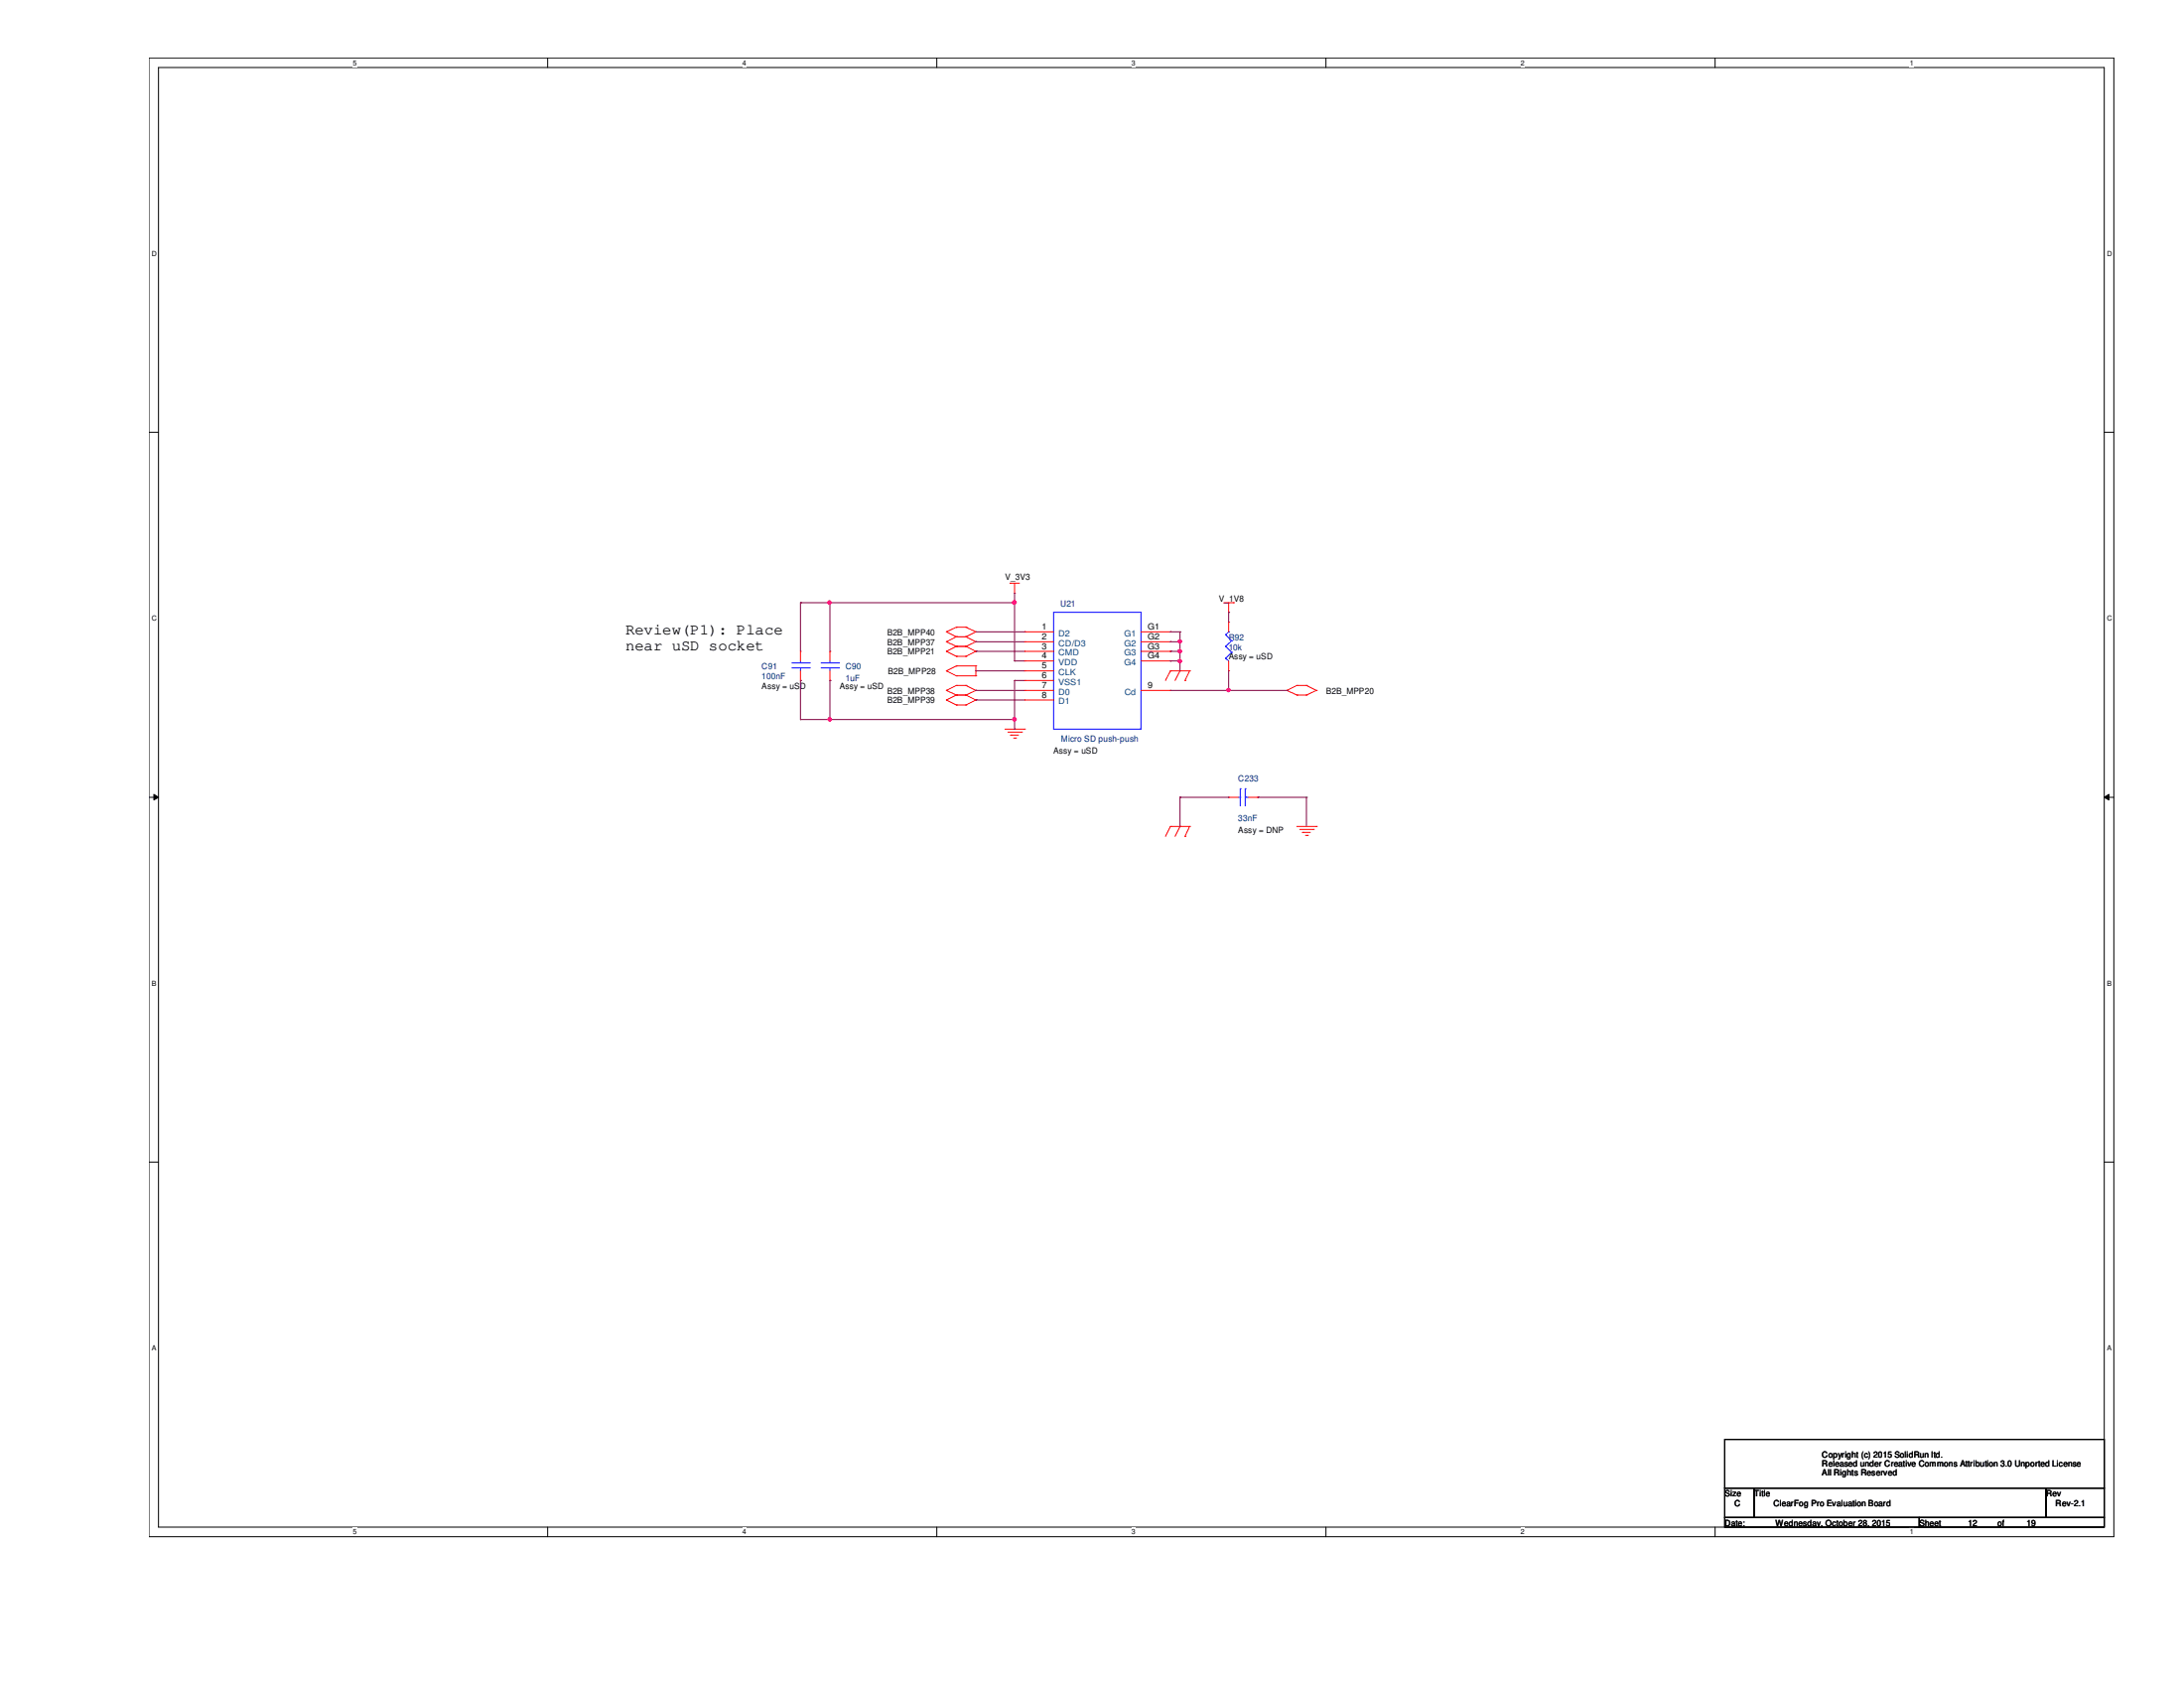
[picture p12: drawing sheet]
<svg xmlns="http://www.w3.org/2000/svg" width="279mm" height="216mm" viewBox="0 0 279 216" stroke-linecap="round" stroke-linejoin="round" font-family="sans-serif">
<path d="M19.1 7.4h251.3v189.2h-251.3zM20.3 8.6h248.9v186.7h-248.9z" fill="none" stroke="#000" stroke-width=".13"/>
<g fill="#fff">
<path d="M45.2 7.5h.5v1.1h-.5z"/>
<path d="M45.2 195.5h.5v1h-.5z"/>
</g>
<path d="M70.1 7.4v1.2M70.1 195.3v1.3" fill="none" stroke="#000" stroke-width=".13"/>
<g fill="#fff">
<path d="M95 7.5h.5v1.1h-.5z"/>
<path d="M95 195.5h.5v1h-.5z"/>
</g>
<path d="M119.8 7.4v1.2M119.8 195.3v1.3" fill="none" stroke="#000" stroke-width=".13"/>
<g fill="#fff">
<path d="M144.7 7.5h.5v1.1h-.5z"/>
<path d="M144.7 195.5h.5v1h-.5z"/>
</g>
<path d="M169.6 7.4v1.2M169.6 195.3v1.3" fill="none" stroke="#000" stroke-width=".13"/>
<g fill="#fff">
<path d="M194.5 7.5h.5v1.1h-.5z"/>
<path d="M194.5 195.5h.5v1h-.5z"/>
</g>
<path d="M219.4 7.4v1.2M219.4 195.3v1.3" fill="none" stroke="#000" stroke-width=".13"/>
<g fill="#fff">
<path d="M244.3 7.5h.5v1.1h-.5z"/>
<path d="M244.3 195.5h.5v1h-.5z"/>
<path d="M19.4 32h.6v1h-.6z"/>
<path d="M269.5 32h.7v1h-.7z"/>
<path d="M19.4 78.6h.6v1h-.6z"/>
<path d="M269.5 78.6h.7v1h-.7z"/>
</g>
<path d="M19.1 55.3h1.2M269.2 55.3h1.2" fill="none" stroke="#000" stroke-width=".13"/>
<g fill="#fff">
<path d="M19.4 125.3h.6v1h-.6z"/>
<path d="M269.5 125.3h.6v1h-.6z"/>
</g>
<path d="M19.1 102h1.2M19.7 101.6l.6 .4-.6 .3zM269.2 102l.6-.4v.7zM269.2 102h1.2" fill="none" stroke="#000" stroke-width=".13"/>
<path d="M19.7 101.6l.6 .4-.6 .3zM269.2 102l.6-.4v.7z" fill="#000"/>
<g fill="#fff">
<path d="M19.4 172h.5v1h-.5z"/>
<path d="M269.5 172h.6v1h-.6z"/>
</g>
<path d="M19.1 148.6h1.2M269.2 148.6h1.2M220.6 190.3h3.8v3.8h-3.8zM220.6 194.1h24.9v1.2h-24.9zM220.6 184.1h48.6v6.2h-48.6zM224.4 190.3h37.3v3.8h-37.3zM245.5 194.1h23.7v1.2h-23.7zM261.7 190.3h7.5v3.8h-7.5z" fill="none" stroke="#000" stroke-width=".13"/>
<g fill="none" stroke="#f00" stroke-width=".13">
<path d="M129.2 74.6h.1M129.2 74.6h1.2M129.8 75.9h.1M129.8 74.6v1.3M156.5 77.1h1.3M157.2 78.3h.1M157.2 79.6h.1M157.2 77.1v1.2M157.2 79.6v1.2M157.8 77.1h.1M102.4 83.3h.1M102.4 87h.1"/>
<path d="M102.4 83.3v1.2M102.4 85.8v1.2M106.2 83.3h.1M106.2 87h.1M106.2 83.3v1.2M106.2 85.8v1.2M121.1 88.3h.1M121.1 89.5h.1M121.1 80.8h.1M121.1 82.1h.1M121.1 83.3h.1M121.1 85.8h.1"/>
<path d="M121.1 88.3l1.2 .6M121.1 89.5l1.2 .7M121.1 80.8l1.2 .6M121.1 82.1l1.2 .6M121.1 83.3l1.2 .6M121.1 85.8l1.2 .6M122.3 87.7h.1M122.3 88.9h.1M122.3 90.2h.1M122.3 80.2h.1M122.3 81.4h.1M122.3 82.7h.1"/>
<path d="M122.3 83.9h.1M122.3 86.4h.1M122.3 85.2h.1M122.3 87.7h1.3M122.3 87.7l-1.2 .6M122.3 88.9h1.3M122.3 88.9l-1.2 .6M122.3 90.2h1.3M122.3 80.2h1.3M122.3 80.2l-1.2 .6M122.3 81.4h1.3M122.3 81.4l-1.2 .7"/>
<path d="M122.3 82.7h1.3M122.3 82.7l-1.2 .6M122.3 83.9h1.3M122.3 86.4h2.5M122.3 85.2l-1.2 .6M122.3 85.2h2.5M123.6 87.7h.1M123.6 88.9h.1M123.6 90.2h.1M123.6 80.2h.1M123.6 81.4h.1M123.6 82.7h.1"/>
<path d="M123.6 83.9h.1M123.6 87.7l1.2 .6M123.6 88.9l1.2 .6M123.6 80.2l1.2 .6M123.6 81.4l1.2 .7M123.6 82.7l1.2 .6M124.8 88.3h.1M124.8 89.5h.1M124.8 80.8h.1M124.8 82.1h.1M124.8 83.3h.1M124.8 85.2h.1"/>
<path d="M124.8 86.4h.1M124.8 88.3l-1.2 .6M124.8 89.5l-1.2 .7M124.8 80.8l-1.2 .6M124.8 82.1l-1.2 .6M124.8 83.3l-1.2 .6M124.8 85.2v1.2M128.6 93.3h2.5M128.9 93.6h1.8M129.3 94h.1M129.3 94h1M129.7 94.4h.2"/>
<path d="M129.9 94.4h.1M130.7 93.6h.1M131.1 93.3h.1M131.1 80.8h.1M131.1 82.1h.1M131.1 87h.1M131.1 84.5h.1M131.1 85.8h.1M131.1 88.3h.1M131.1 89.5h.1M131.1 83.3h.1M131.1 85.8h3.7"/>
<path d="M131.1 80.8h3.7M131.1 82.1h3.7M131.1 87h3.7M131.1 84.5h3.7M131.1 88.3h3.7M131.1 89.5h3.7M131.1 83.3h3.7M146 80.8h3.7M146 82.1h3.7M146 84.5h3.7M146 88.3h3.7M146 83.3h3.7"/>
<path d="M149.7 85.8h.1M149.7 80.8h.1M149.7 82.1h.1M149.7 83.3h.1M149.7 84.5h.1M149.7 88.3h.1M149.7 85.8l-.6 1.2M149.7 85.8h2.5M151 85.8h.1M151 85.8l-.7 1.2M151.6 87h.1M152.2 85.8h.1"/>
<path d="M152.2 85.8l-.6 1.2M157.2 85.8h.1M157.2 84.5v1.3M164.6 88.3h.1M164.6 88.3l1.3 .6M165.9 87.7h.1M165.9 88.9h.1M165.9 87.7h1.2M165.9 88.9h1.2M165.9 87.7l-1.3 .6M167.1 87.7h.1M167.1 88.9h.1"/>
<path d="M167.1 87.7l1.3 .6M168.4 88.3h.1M168.4 88.3l-1.3 .6M149.7 105.7h.1M149.7 105.7l-.6 1.3M149.7 105.7h2.5M151 105.7h.1M151 105.7l-.7 1.3M151.6 107h.1M152.2 105.7h.1M152.2 105.7l-.6 1.3M157.2 102h.1"/>
<path d="M157.2 102h1.2M159.7 102h1.2M160.9 102h.1M165.9 105.7h2.5M166.3 106.1h1.7M166.6 106.5h.1M166.6 106.5h1M167 106.8h.3M167.3 106.8h.1M168 106.1h.1M168.4 105.7h.1"/>
</g>
<g fill="none" stroke="#00f" stroke-width=".13">
<path d="M134.8 78.3h11.2v15h-11.2zM101.3 85.4h2.2M101.3 84.8h2.2M102.4 84.8h.1M102.4 85.4h.1M102.4 84.5v.3M102.4 85.4v.4M103.5 85.4h.1M103.5 84.8h.1M105 85.4h2.3M105 84.8h2.3M106.2 84.8h.1"/>
<path d="M106.2 85.4h.1M106.2 84.5v.3M106.2 85.4v.4M107.3 85.4h.1M107.3 84.8h.1M156.8 84.2h.1M156.8 82.7h.1M156.8 81.2h.1M156.8 84.2l.4 .3M156.8 82.7l.8 .7M156.8 81.2l.8 .8M157.2 80.8h.1"/>
<path d="M157.2 80.8l-.4 .4M157.6 83.4h.1M157.6 82h.1M157.6 83.4l-.8 .8M157.6 82l-.8 .7M158.4 102h.3M158.7 102h.1M158.7 100.9h.1M158.7 100.9v2.2M159.3 100.9h.1M159.3 102h.1M159.3 102h.4"/>
<path d="M159.3 100.9v2.2"/>
</g>
<path d="M129.8 77.1h.1M129.8 75.9v1.2M149.7 83.3h.1M149.7 83.3h1.3M151 83.3h.1M151 83.3v1.2" fill="none" stroke="#7f003f" stroke-width=".13"/>
<path d="M150.8 83.1h.3l.1 .2-.1 .1-.2 .1-.1-.1z" fill-rule="evenodd" fill="#f0f"/>
<path d="M150.8 83.1h.3l.1 .2-.1 .1-.2 .1-.1-.1z" fill="none" stroke="#f0f" stroke-width=".13"/>
<path d="M151 82.1h.1M151 82.1v1.2" fill="none" stroke="#7f003f" stroke-width=".13"/>
<path d="M150.8 81.9h.3l.1 .1-.1 .2-.2 .1-.1-.1z" fill-rule="evenodd" fill="#f0f"/>
<path d="M150.8 81.9h.3l.1 .1-.1 .2-.2 .1-.1-.1z" fill="none" stroke="#f0f" stroke-width=".13"/>
<path d="M149.7 88.3h7.5M151 84.5h.1M151 84.5v1.3M157.2 88.3h.1" fill="none" stroke="#7f003f" stroke-width=".13"/>
<path d="M150.8 84.4h.3l.1 .1-.1 .2-.2 .1-.1-.1z" fill-rule="evenodd" fill="#f0f"/>
<path d="M150.8 84.4h.3l.1 .1-.1 .2-.2 .1-.1-.1z" fill="none" stroke="#f0f" stroke-width=".13"/>
<g fill="none" stroke="#7f003f" stroke-width=".13">
<path d="M157.2 78.3h.1M157.2 78.3v1.3M124.8 82.1h.1M124.8 83.3h.1M124.8 85.8h.1M124.8 88.3h.1M124.8 89.5h.1M124.8 80.8h6.3M124.8 82.1h6.3M124.8 83.3h6.3M124.8 85.8h6.3M124.8 88.3h6.3"/>
<path d="M124.8 89.5h6.3M129.8 84.5h.1M129.8 87h.1M129.8 92h.1M129.8 84.5h1.3M129.8 87h1.3M129.8 87v5M131.1 80.8h.1M149.7 80.8h.1M149.7 82.1h.1M149.7 84.5h.1M149.7 80.8h1.3"/>
<path d="M149.7 84.5h1.3M151 80.8h.1M151 80.8v1.3h-1.3M157.2 88.3h.1M157.2 88.3h7.4M157.2 85.8v2.5M164.6 88.3h.1"/>
</g>
<path d="M157 88.1h.3l.1 .2-.1 .1-.2 .1-.1-.1z" fill-rule="evenodd" fill="#f0f"/>
<path d="M157 88.1h.3l.1 .2-.1 .1-.2 .1-.1-.1z" fill="none" stroke="#f0f" stroke-width=".13"/>
<path d="M102.4 77.1h.1M102.4 77.1v6.2M102.4 77.1h3.8M129.8 77.1v7.4M102.4 87h.1M102.4 92h.1M102.4 87v5M102.4 92h3.8M129.8 93.3h.1M129.8 84.5h.1M129.8 92v1.3" fill="none" stroke="#7f003f" stroke-width=".13"/>
<path d="M129.6 76.9h.3l.1 .1-.1 .2-.1 .1-.2-.1z" fill-rule="evenodd" fill="#f0f"/>
<path d="M129.6 76.9h.3l.1 .1-.1 .2-.1 .1-.2-.1z" fill="none" stroke="#f0f" stroke-width=".13"/>
<path d="M106.2 87h.1M106.2 92h.1M106.2 87v5M106.2 92h23.6" fill="none" stroke="#7f003f" stroke-width=".13"/>
<path d="M129.6 91.8h.3l.1 .2-.1 .2h-.1h-.2z" fill-rule="evenodd" fill="#f0f"/>
<path d="M129.6 91.8h.3l.1 .2-.1 .2h-.1h-.2z" fill="none" stroke="#f0f" stroke-width=".13"/>
<path d="M106 91.8h.3v.2v.2h-.2h-.1z" fill-rule="evenodd" fill="#f0f"/>
<path d="M106 91.8h.3v.2v.2h-.2h-.1z" fill="none" stroke="#f0f" stroke-width=".13"/>
<path d="M106.2 77.1h.1M106.2 77.1v6.2" fill="none" stroke="#7f003f" stroke-width=".13"/>
<path d="M106 76.9h.3v.1v.2l-.2 .1-.1-.1z" fill-rule="evenodd" fill="#f0f"/>
<path d="M106 76.9h.3v.1v.2l-.2 .1-.1-.1z" fill="none" stroke="#f0f" stroke-width=".13"/>
<path d="M106.2 77.1h.1M106.2 77.1h23.6M151 102h.1M151 102h6.2M151 102v3.7M160.9 102h.1M160.9 102h6.2M167.1 102h.1M167.1 102v3.7" fill="none" stroke="#7f003f" stroke-width=".13"/>
<path d="M150.8 83.1h.3l.1 .2-.1 .1-.2 .1-.1-.1z" fill-rule="evenodd" fill="#f0f"/>
<path d="M150.8 83.1h.3l.1 .2-.1 .1-.2 .1-.1-.1z" fill="none" stroke="#f0f" stroke-width=".13"/>
<path d="M150.8 81.9h.3l.1 .1-.1 .2-.2 .1-.1-.1z" fill-rule="evenodd" fill="#f0f"/>
<path d="M150.8 81.9h.3l.1 .1-.1 .2-.2 .1-.1-.1z" fill="none" stroke="#f0f" stroke-width=".13"/>
<path d="M150.8 84.4h.3l.1 .1-.1 .2-.2 .1-.1-.1z" fill-rule="evenodd" fill="#f0f"/>
<path d="M150.8 84.4h.3l.1 .1-.1 .2-.2 .1-.1-.1z" fill="none" stroke="#f0f" stroke-width=".13"/>
<path d="M157 88.1h.3l.1 .2-.1 .1-.2 .1-.1-.1z" fill-rule="evenodd" fill="#f0f"/>
<path d="M157 88.1h.3l.1 .2-.1 .1-.2 .1-.1-.1z" fill="none" stroke="#f0f" stroke-width=".13"/>
<path d="M129.6 76.9h.3l.1 .1-.1 .2-.1 .1-.2-.1z" fill-rule="evenodd" fill="#f0f"/>
<path d="M129.6 76.9h.3l.1 .1-.1 .2-.1 .1-.2-.1z" fill="none" stroke="#f0f" stroke-width=".13"/>
<path d="M129.6 91.8h.3l.1 .2-.1 .2h-.1h-.2z" fill-rule="evenodd" fill="#f0f"/>
<path d="M129.6 91.8h.3l.1 .2-.1 .2h-.1h-.2z" fill="none" stroke="#f0f" stroke-width=".13"/>
<path d="M106 91.8h.3v.2v.2h-.2h-.1z" fill-rule="evenodd" fill="#f0f"/>
<path d="M106 91.8h.3v.2v.2h-.2h-.1z" fill="none" stroke="#f0f" stroke-width=".13"/>
<path d="M106 76.9h.3v.1v.2l-.2 .1-.1-.1z" fill-rule="evenodd" fill="#f0f"/>
<path d="M106 76.9h.3v.1v.2l-.2 .1-.1-.1z" fill="none" stroke="#f0f" stroke-width=".13"/>
<g font-size="2">
<text x="80" y="81.2">Review(P1): Place</text>
<text x="80" y="83.1">near uSD socket</text>
</g>
<g font-size="1.1">
<text x="128.6" y="74.2">V_3V3</text>
<text x="156" y="76.9">V_1V8</text>
<text x="113.5" y="81.3">B2B_MPP40</text>
<text x="113.5" y="82.5">B2B_MPP37</text>
<text x="113.5" y="83.7">B2B_MPP21</text>
<text x="133.3" y="80.5">1</text>
<text x="133.3" y="81.8">2</text>
<text x="133.3" y="83">3</text>
<text x="146.9" y="80.5">G1</text>
<text x="146.9" y="81.8">G2</text>
<text x="146.9" y="83">G3</text>
<text x="97.5" y="88.1">Assy = uSD</text>
<text x="107.4" y="88.1">Assy = uSD</text>
<text x="113.5" y="88.7">B2B_MPP38</text>
<text x="113.5" y="90">B2B_MPP39</text>
<text x="113.6" y="86.2">B2B_MPP28</text>
<text x="133.3" y="86.7">6</text>
<text x="133.3" y="84.2">4</text>
<text x="133.3" y="85.5">5</text>
<text x="133.3" y="88">7</text>
<text x="133.3" y="89.2">8</text>
<text x="146.9" y="84.2">G4</text>
<text x="146.9" y="88">9</text>
<text x="157.2" y="84.4">Assy = uSD</text>
<text x="169.6" y="88.7">B2B_MPP20</text>
<text x="134.8" y="96.4">Assy = uSD</text>
<text x="158.4" y="106.6">Assy = DNP</text>
<text x="220.6" y="191.4">Size</text>
<text x="224.4" y="191.4">Title</text>
<text x="233.1" y="186.4">Copyright (c) 2015 SolidRun ltd.</text>
<text x="233.1" y="187.6">Released under Creative Commons Attribution 3.0 Unported License</text>
<text x="233.1" y="188.7">All Rights Reserved</text>
<text x="261.7" y="191.4">Rev</text>
<text x="220.6" y="195.2">Date:</text>
<text x="221.9" y="192.7">C</text>
<text x="226.9" y="192.7">ClearFog Pro Evaluation Board</text>
<text x="227.1" y="195.2">Wednesday, October 28, 2015</text>
<text x="245.5" y="195.2">Sheet</text>
<text x="251.8" y="195.2">12</text>
<text x="255.5" y="195.2">of</text>
<text x="259.2" y="195.2">19</text>
<text x="263" y="192.7">Rev-2.1</text>
</g>
<g font-size="1.1" fill="#00007f">
<text x="135.6" y="77.6">U21</text>
<text x="157.2" y="81.9">R92</text>
<text x="157.2" y="83.1">10k</text>
<text x="97.5" y="85.6">C91</text>
<text x="97.5" y="86.9">100nF</text>
<text x="108.2" y="85.6">C90</text>
<text x="108.2" y="87.1">1uF</text>
<text x="135.8" y="94.8">Micro SD push-push</text>
<text x="158.4" y="99.9">C233</text>
<text x="158.4" y="105">33nF</text>
</g>
<g font-size="1.1" fill="#003f7f">
<text x="135.4" y="81.4">D2</text>
<text x="135.4" y="82.6">CD/D3</text>
<text x="135.4" y="83.9">CMD</text>
<text x="143.8" y="81.4">G1</text>
<text x="143.8" y="82.6">G2</text>
<text x="143.8" y="83.9">G3</text>
<text x="135.4" y="87.6">VSS1</text>
<text x="135.4" y="85.1">VDD</text>
<text x="135.4" y="86.4">CLK</text>
<text x="135.4" y="88.9">D0</text>
<text x="143.8" y="85.1">G4</text>
<text x="143.8" y="88.9">Cd</text>
<text x="135.4" y="90.1">D1</text>
</g>
<g font-size=".9">
<text x="45.2" y="8.3">5</text>
<text x="95" y="8.3">4</text>
<text x="144.7" y="8.3">3</text>
<text x="194.5" y="8.3">2</text>
<text x="244.3" y="8.3">1</text>
<text x="19.4" y="32.8">D</text>
<text x="269.5" y="32.8">D</text>
<text x="19.4" y="79.4">C</text>
<text x="269.5" y="79.4">C</text>
<text x="19.4" y="126.1">B</text>
<text x="269.5" y="126.1">B</text>
<text x="19.4" y="172.8">A</text>
<text x="269.5" y="172.8">A</text>
<text x="45.2" y="196.3">5</text>
<text x="95" y="196.3">4</text>
<text x="144.7" y="196.3">3</text>
<text x="194.5" y="196.3">2</text>
<text x="244.3" y="196.3">1</text>
</g>
</svg>
